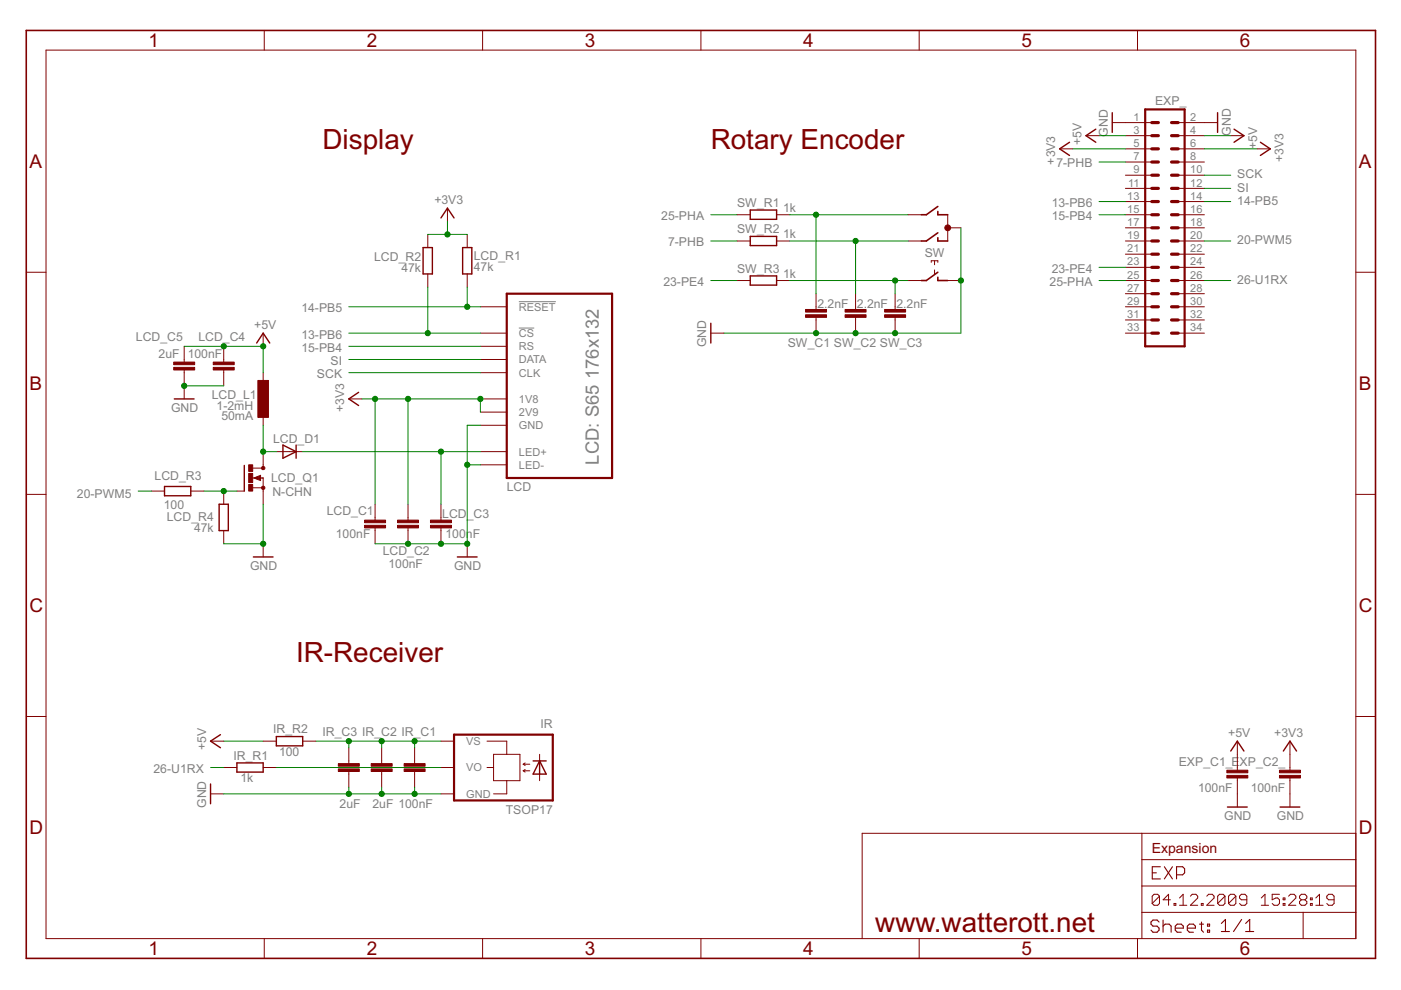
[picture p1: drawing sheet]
<svg xmlns="http://www.w3.org/2000/svg" width="297mm" height="210mm" viewBox="0 0 297 210" stroke-linecap="round" stroke-linejoin="round" font-family="sans-serif">
<g fill="#808080" stroke="#808080" stroke-width=".21">
<path d="M110 64h7.9z"/>
<path d="M110 69.6h3.3z"/>
</g>
<g fill="#800000" stroke="#800000" stroke-width=".21">
<path d="M287.5 193.4v5.6z"/>
<path d="M287.5 187.9v5.5z"/>
<path d="M287.5 182.3v5.6z"/>
<path d="M287.5 176.7v5.6z"/>
<path d="M182.8 176.7v22.3z"/>
<path d="M182.8 176.7h59.3z"/>
<path d="M242.1 176.7h45.4z"/>
<path d="M276.3 193.4v5.6z"/>
<path d="M276.3 193.4h11.2z"/>
<path d="M242.1 193.4h34.2z"/>
<path d="M242.1 193.4v5.6z"/>
<path d="M242.1 187.9v5.5z"/>
<path d="M242.1 187.9h45.4z"/>
<path d="M242.1 182.3v5.6z"/>
<path d="M242.1 182.3h45.4z"/>
<path d="M242.1 176.7v5.6z"/>
<path d="M244.3 190v1.6z"/>
<path d="M244.3 190l.4-.4z"/>
<path d="M244.7 189.6h.7z"/>
<path d="M245.4 189.6l.4 .4z"/>
<path d="M245.8 190v1.6z"/>
<path d="M245.8 191.6l-.4 .3z"/>
<path d="M244.7 191.9h.7z"/>
<path d="M244.3 191.6l.4 .3z"/>
<path d="M244.3 191.6l1.5-1.6z"/>
<path d="M247.8 189.6v2.3z"/>
<path d="M247.8 189.6l-1.2 1.2z"/>
<path d="M246.6 190.8h1.6z"/>
<path d="M248.9 191.6v.3z"/>
<path d="M248.9 191.6h.4z"/>
<path d="M249.3 191.6v.3z"/>
<path d="M248.9 191.9h.4z"/>
<path d="M250.8 189.6l-.7 .8z"/>
<path d="M250.8 189.6v2.3z"/>
<path d="M250.1 191.9h1.5z"/>
<path d="M252.4 191.9h1.5z"/>
<path d="M252.4 191.9l1.5-1.5z"/>
<path d="M253.9 190v.4z"/>
<path d="M253.6 189.6l.3 .4z"/>
<path d="M252.8 189.6h.8z"/>
<path d="M252.8 189.6l-.4 .4z"/>
<path d="M254.7 191.6v.3z"/>
<path d="M254.7 191.6h.4z"/>
<path d="M255.1 191.6v.3z"/>
<path d="M254.7 191.9h.4z"/>
<path d="M255.9 191.9h1.5z"/>
<path d="M255.9 191.9l1.5-1.5z"/>
<path d="M257.4 190v.4z"/>
<path d="M257 189.6l.4 .4z"/>
<path d="M256.2 189.6h.8z"/>
<path d="M256.2 189.6l-.3 .4z"/>
<path d="M258.2 190v1.6z"/>
<path d="M258.6 189.6l-.4 .4z"/>
<path d="M258.6 189.6h.7z"/>
<path d="M259.3 189.6l.4 .4z"/>
<path d="M259.7 190v1.6z"/>
<path d="M259.7 191.6l-.4 .3z"/>
<path d="M258.6 191.9h.7z"/>
<path d="M258.2 191.6l.4 .3z"/>
<path d="M258.2 191.6l1.5-1.6z"/>
<path d="M260.5 190v1.6z"/>
<path d="M260.9 189.6l-.4 .4z"/>
<path d="M260.9 189.6h.7z"/>
<path d="M261.6 189.6l.4 .4z"/>
<path d="M262 190v1.6z"/>
<path d="M262 191.6l-.4 .3z"/>
<path d="M260.9 191.9h.7z"/>
<path d="M260.5 191.6l.4 .3z"/>
<path d="M260.5 191.6l1.5-1.6z"/>
<path d="M262.8 191.6l.4 .3z"/>
<path d="M263.2 191.9h.7z"/>
<path d="M263.9 191.9l.5-.3z"/>
<path d="M264.4 190v1.6z"/>
<path d="M263.9 189.6l.5 .4z"/>
<path d="M263.2 189.6h.7z"/>
<path d="M263.2 189.6l-.4 .4z"/>
<path d="M262.8 190v.4z"/>
<path d="M262.8 190.4l.4 .4z"/>
<path d="M263.2 190.8h1.2z"/>
<path d="M267.4 190.4l.8-.8z"/>
<path d="M268.2 189.6v2.3z"/>
<path d="M267.4 191.9h1.6z"/>
<path d="M269.7 189.6h1.6z"/>
<path d="M269.7 189.6v1.2z"/>
<path d="M269.7 190.8l.8-.4z"/>
<path d="M270.5 190.4h.4z"/>
<path d="M270.9 190.4l.4 .4z"/>
<path d="M271.3 190.8v.8z"/>
<path d="M271.3 191.6l-.4 .3z"/>
<path d="M270.1 191.9h.8z"/>
<path d="M269.7 191.6l.4 .3z"/>
<path d="M272.1 190.4h.3z"/>
<path d="M272.4 190.4v.4z"/>
<path d="M272.1 190.8h.3z"/>
<path d="M272.1 190.4v.4z"/>
<path d="M272.1 191.6h.3z"/>
<path d="M272.4 191.6v.3z"/>
<path d="M272.1 191.9h.3z"/>
<path d="M272.1 191.6v.3z"/>
<path d="M273.2 191.9h1.5z"/>
<path d="M273.2 191.9l1.5-1.5z"/>
<path d="M274.7 190v.4z"/>
<path d="M274.4 189.6l.3 .4z"/>
<path d="M273.6 189.6h.8z"/>
<path d="M273.2 190l.4-.4z"/>
<path d="M275.9 189.6l-.4 .4z"/>
<path d="M275.9 189.6h.8z"/>
<path d="M276.7 189.6l.4 .4z"/>
<path d="M277.1 190v.4z"/>
<path d="M276.7 190.8l.4-.4z"/>
<path d="M276.7 190.8l.4 .4z"/>
<path d="M277.1 191.2v.4z"/>
<path d="M276.7 191.9l.4-.3z"/>
<path d="M275.9 191.9h.8z"/>
<path d="M275.5 191.6l.4 .3z"/>
<path d="M275.5 191.2v.4z"/>
<path d="M275.5 191.2l.4-.4z"/>
<path d="M275.5 190.4l.4 .4z"/>
<path d="M275.5 190v.4z"/>
<path d="M275.9 190.8h.8z"/>
<path d="M277.8 190.4h.4z"/>
<path d="M278.2 190.4v.4z"/>
<path d="M277.8 190.8h.4z"/>
<path d="M277.8 190.4v.4z"/>
<path d="M277.8 191.6h.4z"/>
<path d="M278.2 191.6v.3z"/>
<path d="M277.8 191.9h.4z"/>
<path d="M277.8 191.6v.3z"/>
<path d="M279 190.4l.8-.8z"/>
<path d="M279.8 189.6v2.3z"/>
<path d="M279 191.9h1.5z"/>
<path d="M281.3 191.6l.4 .3z"/>
<path d="M281.7 191.9h.7z"/>
<path d="M282.4 191.9l.5-.3z"/>
<path d="M282.9 190v1.6z"/>
<path d="M282.4 189.6l.5 .4z"/>
<path d="M281.7 189.6h.7z"/>
<path d="M281.7 189.6l-.4 .4z"/>
<path d="M281.3 190v.4z"/>
<path d="M281.3 190.4l.4 .4z"/>
<path d="M281.7 190.8h1.2z"/>
<path d="M9.8 10.6v188.4z"/>
<path d="M5.6 57.7h4.2z"/>
<path d="M5.6 104.8h4.2z"/>
<path d="M5.6 151.9h4.2z"/>
<path d="M9.8 199h277.7z"/>
<path d="M56 199v4.2z"/>
<path d="M102.3 199v4.2z"/>
<path d="M148.6 199v4.2z"/>
<path d="M194.9 199v4.2z"/>
<path d="M241.2 199v4.2z"/>
<path d="M287.5 10.6v188.4z"/>
<path d="M287.5 57.7h4.1z"/>
<path d="M287.5 104.8h4.1z"/>
<path d="M287.5 151.9h4.1z"/>
<path d="M9.8 10.6h277.7z"/>
<path d="M56 6.5v4.1z"/>
<path d="M102.3 6.5v4.1z"/>
<path d="M148.6 6.5v4.1z"/>
<path d="M194.9 6.5v4.1z"/>
<path d="M241.2 6.5v4.1z"/>
<path d="M58.6 95.8h2.8z"/>
<path d="M61.4 95.8h2.8z"/>
<path d="M47.4 104.1v2.8z"/>
<path d="M47.4 112.5v2.8z"/>
<path d="M55.8 70.6v2.8z"/>
<path d="M39.1 73.4v2.8z"/>
<path d="M39.1 79v2.8z"/>
<path d="M39.1 76.2v.6z"/>
<path d="M39.1 78.4v.6z"/>
<path d="M235.8 26h2.8z"/>
<path d="M39.1 81.8v2.8z"/>
<path d="M55.8 115.3v2.8z"/>
<path d="M255.4 26h2.7z"/>
<path d="M260.9 28.8h2.8z"/>
<path d="M266.5 31.6h2.8z"/>
<path d="M224.7 31.6h2.8z"/>
<path d="M230.3 28.8h2.7z"/>
<path d="M150.7 70.6h2.8z"/>
<path d="M156.3 45.5h2.8z"/>
<path d="M164.7 45.5h2.7z"/>
<path d="M156.3 51.1h2.8z"/>
<path d="M164.7 51.1h2.7z"/>
<path d="M156.3 59.5h2.8z"/>
<path d="M164.7 59.5h2.7z"/>
<path d="M32.1 104.1h2.8z"/>
<path d="M40.4 104.1h2.8z"/>
<path d="M101.9 98.6h5.5z"/>
<path d="M101.9 95.8h5.5z"/>
<path d="M101.9 65h5.5z"/>
<path d="M101.9 70.6h5.5z"/>
<path d="M101.9 73.4h5.5z"/>
<path d="M101.9 76.2h5.5z"/>
<path d="M101.9 79h5.5z"/>
<path d="M101.9 84.6h5.5z"/>
<path d="M101.9 87.4h5.5z"/>
<path d="M101.9 90.2h5.5z"/>
<path d="M74 84.6h2.7z"/>
<path d="M93.5 106.9v2.8z"/>
<path d="M93.5 112.5v2.8z"/>
<path d="M93.5 109.7v.6z"/>
<path d="M93.5 112v.5z"/>
<path d="M79.5 106.9v2.8z"/>
<path d="M79.5 112.5v2.8z"/>
<path d="M79.5 109.7v.6z"/>
<path d="M79.5 112v.5z"/>
<path d="M99.1 115.3v2.8z"/>
<path d="M99.1 58.1v2.8z"/>
<path d="M99.1 49.7v2.8z"/>
<path d="M90.7 58.1v2.8z"/>
<path d="M90.7 49.7v2.8z"/>
<path d="M94.9 44.1v2.8z"/>
<path d="M273.5 159.9v2.8z"/>
<path d="M273.5 165.5v2.8z"/>
<path d="M273.5 162.7v.6z"/>
<path d="M273.5 165v.5z"/>
<path d="M262.3 159.9v2.8z"/>
<path d="M262.3 165.5v2.8z"/>
<path d="M262.3 162.7v.6z"/>
<path d="M262.3 165v.5z"/>
<path d="M273.5 157.1v2.8z"/>
<path d="M262.3 157.1v2.8z"/>
<path d="M262.3 168.3v2.8z"/>
<path d="M273.5 168.3v2.8z"/>
<path d="M173 67.8v2.8z"/>
<path d="M173 62.3v2.7z"/>
<path d="M173 67.3v.5z"/>
<path d="M173 65v.6z"/>
<path d="M181.4 67.8v2.8z"/>
<path d="M181.4 62.3v2.7z"/>
<path d="M181.4 67.3v.5z"/>
<path d="M181.4 65v.6z"/>
<path d="M189.8 67.8v2.8z"/>
<path d="M189.8 62.3v2.7z"/>
<path d="M189.8 67.3v.5z"/>
<path d="M189.8 65v.6z"/>
<path d="M86.5 106.9v2.8z"/>
<path d="M86.5 112.5v2.8z"/>
<path d="M86.5 109.7v.6z"/>
<path d="M86.5 112v.5z"/>
<path d="M47.4 73.4v2.8z"/>
<path d="M47.4 79v2.8z"/>
<path d="M47.4 76.2v.6z"/>
<path d="M47.4 78.4v.6z"/>
<path d="M55.8 79v2.8z"/>
<path d="M55.8 87.4v2.8z"/>
<path d="M80.9 158.5v2.8z"/>
<path d="M80.9 164.1v2.8z"/>
<path d="M80.9 161.3v.6z"/>
<path d="M80.9 163.6v.5z"/>
<path d="M44.6 157.1h2.8z"/>
<path d="M44.6 168.3h2.8z"/>
<path d="M47.4 162.7h2.8z"/>
<path d="M55.8 162.7h2.8z"/>
<path d="M55.8 157.1h2.8z"/>
<path d="M64.2 157.1h2.8z"/>
<path d="M87.9 158.5v2.8z"/>
<path d="M87.9 164.1v2.8z"/>
<path d="M87.9 161.3v.6z"/>
<path d="M87.9 163.6v.5z"/>
<path d="M93.5 162.7h2.8z"/>
<path d="M93.5 157.1h2.8z"/>
<path d="M110.9 162h1.4z"/>
<path d="M110.9 162l.4-.2z"/>
<path d="M110.9 162l.4 .3z"/>
<path d="M110.9 163.4h1.4z"/>
<path d="M110.9 163.4l.4-.2z"/>
<path d="M110.9 163.4l.4 .3z"/>
<path d="M114.4 164.1v1.4z"/>
<path d="M114.4 159.9v1.4z"/>
<path d="M93.5 168.3h2.8z"/>
<path d="M103.3 157.1h4.1z"/>
<path d="M107.4 157.1v2.8z"/>
<path d="M107.4 159.9h2.8z"/>
<path d="M110.2 159.9v5.6z"/>
<path d="M103.3 162.7h1.3z"/>
<path d="M107.4 165.5v2.8z"/>
<path d="M104.6 168.3h2.8z"/>
<path d="M104.6 159.9h2.8z"/>
<path d="M104.6 159.9v2.8z"/>
<path d="M104.6 162.7v2.8z"/>
<path d="M107.4 165.5h2.8z"/>
<path d="M104.6 165.5h2.8z"/>
<path d="M74 158.5v2.8z"/>
<path d="M74 164.1v2.8z"/>
<path d="M74 161.3v.6z"/>
<path d="M74 163.6v.5z"/>
<path d="M200.9 48.3h2.8z"/>
<path d="M192.6 51.1h2.7z"/>
<path d="M192.6 45.5h2.7z"/>
<path d="M200.9 45.5v5.6z"/>
<path d="M198.1 57.2v.9z"/>
<path d="M198.1 55.3v.8z"/>
<path d="M197.4 55.3h1.4z"/>
<path d="M200.9 59.5h2.8z"/>
<path d="M192.6 59.5h2.7z"/>
<path d="M197.4 55.3v.3z"/>
<path d="M198.8 55.3v.3z"/>
<path d="M55.8 95.8v2.8z"/>
<path d="M55.8 104.1v2.8z"/>
<path d="M50.2 104.1h1.6z"/>
<path d="M53.6 99.3h2.2z"/>
<path d="M55.8 101.3v2.1z"/>
<path d="M53.6 103.4h2.2z"/>
<path d="M55.8 98.6v.7z"/>
<path d="M55.8 103.4v.7z"/>
<path d="M55.5 101.3h.3z"/>
<path d="M53.3 101.3h1z"/>
<path d="M53.8 101.3l1.4 .6z"/>
<path d="M55.2 100.8v1.1z"/>
<path d="M53.8 101.3l1.4-.5z"/>
<path d="M55.1 101.3h.7z"/>
<path d="M238.6 26h5.6z"/>
<path d="M238.6 28.8h5.6z"/>
<path d="M238.6 31.6h5.6z"/>
<path d="M249.8 26h5.6z"/>
<path d="M249.8 28.8h5.6z"/>
<path d="M249.8 31.6h5.6z"/>
<path d="M238.6 34.4h5.6z"/>
<path d="M238.6 37.1h5.6z"/>
<path d="M249.8 34.4h5.6z"/>
<path d="M249.8 37.1h5.6z"/>
<path d="M238.6 39.9h5.6z"/>
<path d="M238.6 42.7h5.6z"/>
<path d="M238.6 45.5h5.6z"/>
<path d="M249.8 39.9h5.6z"/>
<path d="M249.8 42.7h5.6z"/>
<path d="M249.8 45.5h5.6z"/>
<path d="M238.6 48.3h5.6z"/>
<path d="M238.6 51.1h5.6z"/>
<path d="M249.8 48.3h5.6z"/>
<path d="M249.8 51.1h5.6z"/>
<path d="M238.6 53.9h5.6z"/>
<path d="M238.6 56.7h5.6z"/>
<path d="M238.6 59.5h5.6z"/>
<path d="M249.8 53.9h5.6z"/>
<path d="M249.8 56.7h5.6z"/>
<path d="M249.8 59.5h5.6z"/>
<path d="M238.6 62.3h5.6z"/>
<path d="M238.6 65h5.6z"/>
<path d="M249.8 62.3h5.6z"/>
<path d="M249.8 65h5.6z"/>
<path d="M238.6 67.8h5.6z"/>
<path d="M238.6 70.6h5.6z"/>
<path d="M249.8 67.8h5.6z"/>
<path d="M249.8 70.6h5.6z"/>
<circle cx="200.9" cy="48.3" r=".61"/>
<circle cx="55.8" cy="103.4" r=".36"/>
<circle cx="55.8" cy="99.2" r=".36"/>
</g>
<g fill="#800000" stroke="#800000" stroke-width=".23">
<path d="M244.3 183.8h1.7z"/>
<path d="M244.3 183.8v2.6z"/>
<path d="M244.3 186.4h1.7z"/>
<path d="M244.3 185.1h.9z"/>
<path d="M246.9 183.8l1.7 2.6z"/>
<path d="M248.6 183.8l-1.7 2.6z"/>
<path d="M249.4 183.8v2.6z"/>
<path d="M249.4 183.8h1.3z"/>
<path d="M250.7 183.8l.5 .4z"/>
<path d="M251.2 184.2v.9z"/>
<path d="M251.2 185.1l-.5 .4z"/>
<path d="M249.4 185.5h1.3z"/>
<path d="M259 195.8l.8-.9z"/>
<path d="M259.8 194.9v2.6z"/>
<path d="M259 197.5h1.7z"/>
<path d="M263.2 194.9l-1.7 2.6z"/>
<path d="M264.1 195.8l.9-.9z"/>
<path d="M265 194.9v2.6z"/>
<path d="M264.1 197.5h1.7z"/>
<path d="M245.3 195.1l.4 .4z"/>
<path d="M244.5 195.1h.8z"/>
<path d="M244.5 195.1l-.5 .4z"/>
<path d="M244 195.5v.4z"/>
<path d="M244 195.9l.5 .5z"/>
<path d="M244.5 196.4h.8z"/>
<path d="M245.3 196.4l.4 .4z"/>
<path d="M245.7 196.8v.4z"/>
<path d="M245.7 197.2l-.4 .5z"/>
<path d="M244.5 197.7h.8z"/>
<path d="M244 197.2l.5 .5z"/>
<path d="M246.6 195.1v2.6z"/>
<path d="M246.6 196.4l.4-.5z"/>
<path d="M247 195.9h.9z"/>
<path d="M247.9 195.9l.4 .5z"/>
<path d="M248.3 196.4v1.3z"/>
<path d="M249.6 197.7h.8z"/>
<path d="M249.2 197.2l.4 .5z"/>
<path d="M249.2 196.4v.8z"/>
<path d="M249.2 196.4l.4-.5z"/>
<path d="M249.6 195.9h.8z"/>
<path d="M250.4 195.9l.5 .5z"/>
<path d="M250.9 196.4v.4z"/>
<path d="M249.2 196.8h1.7z"/>
<path d="M252.2 197.7h.8z"/>
<path d="M251.7 197.2l.5 .5z"/>
<path d="M251.7 196.4v.8z"/>
<path d="M251.7 196.4l.5-.5z"/>
<path d="M252.2 195.9h.8z"/>
<path d="M253 195.9l.4 .5z"/>
<path d="M253.4 196.4v.4z"/>
<path d="M251.7 196.8h1.7z"/>
<path d="M254.7 195.5v1.7z"/>
<path d="M254.7 197.2l.5 .5z"/>
<path d="M254.3 195.9h.9z"/>
<path d="M256 195.9h.5z"/>
<path d="M256.5 195.9v.5z"/>
<path d="M256 196.4h.5z"/>
<path d="M256 195.9v.5z"/>
<path d="M256 197.2h.5z"/>
<path d="M256.5 197.2v.5z"/>
<path d="M256 197.7h.5z"/>
<path d="M256 197.2v.5z"/>
</g>
<g fill="#800000" stroke="#800000" stroke-width=".34">
<path d="M5.6 6.5v196.7z"/>
<path d="M5.6 203.2h286z"/>
<path d="M291.6 6.5v196.7z"/>
<path d="M5.6 6.5h286z"/>
<path d="M195.3 51.1h1.1z"/>
<path d="M196.4 51.1l2.4-1.7z"/>
<path d="M198.8 50.4v.7z"/>
<path d="M198.8 51.1h2.1z"/>
<path d="M195.3 45.5h1.1z"/>
<path d="M196.4 45.5l2.4-1.7z"/>
<path d="M198.8 44.8v.7z"/>
<path d="M198.8 45.5h2.1z"/>
<path d="M195.3 59.5h1.1z"/>
<path d="M196.4 59.5l2.4-1.8z"/>
<path d="M198.8 58.8v.7z"/>
<path d="M198.8 59.5h2.1z"/>
<path d="M54.1 101.3l1-.3z"/>
<path d="M54.1 101.3l1 .3z"/>
<path d="M55.1 101.3v.3z"/>
<path d="M54.8 101.3h.3z"/>
</g>
<g fill="#800000" stroke="#800000" stroke-width=".3">
<path d="M60 97.2l2.8-1.4z"/>
<path d="M60 94.4l2.8 1.4z"/>
<path d="M62.8 94.4v1.4z"/>
<path d="M60 94.4v2.8z"/>
<path d="M62.8 95.8v1.4z"/>
<path d="M48.4 106.9v5.6z"/>
<path d="M46.5 106.9v5.6z"/>
<path d="M46.5 106.9h1.9z"/>
<path d="M46.5 112.5h1.9z"/>
<path d="M55.8 70.6l1.4 2.1z"/>
<path d="M55.8 70.6l-1.4 2.1z"/>
<path d="M235.8 23.9v4.2z"/>
<path d="M37 84.6h4.1z"/>
<path d="M53.7 118.1h4.2z"/>
<path d="M258.1 23.9v4.2z"/>
<path d="M261.6 30.2l2.1-1.4z"/>
<path d="M261.6 27.4l2.1 1.4z"/>
<path d="M267.2 33l2.1-1.4z"/>
<path d="M267.2 30.2l2.1 1.4z"/>
<path d="M224.7 31.6l2.1-1.4z"/>
<path d="M224.7 31.6l2.1 1.4z"/>
<path d="M230.3 28.8l2-1.4z"/>
<path d="M230.3 28.8l2 1.4z"/>
<path d="M150.7 68.5v4.2z"/>
<path d="M159.1 44.5h5.6z"/>
<path d="M159.1 46.5h5.6z"/>
<path d="M159.1 44.5v2z"/>
<path d="M164.7 44.5v2z"/>
<path d="M159.1 50.1h5.6z"/>
<path d="M159.1 52.1h5.6z"/>
<path d="M159.1 50.1v2z"/>
<path d="M164.7 50.1v2z"/>
<path d="M159.1 58.5h5.6z"/>
<path d="M159.1 60.5h5.6z"/>
<path d="M159.1 58.5v2z"/>
<path d="M164.7 58.5v2z"/>
<path d="M34.9 103.1h5.5z"/>
<path d="M34.9 105.1h5.5z"/>
<path d="M34.9 103.1v2z"/>
<path d="M40.4 103.1v2z"/>
<path d="M74 84.6l2 1.4z"/>
<path d="M74 84.6l2-1.4z"/>
<path d="M97 118.1h4.2z"/>
<path d="M98.1 52.5v5.6z"/>
<path d="M100 52.5v5.6z"/>
<path d="M98.1 58.1h1.9z"/>
<path d="M98.1 52.5h1.9z"/>
<path d="M89.7 52.5v5.6z"/>
<path d="M91.7 52.5v5.6z"/>
<path d="M89.7 58.1h2z"/>
<path d="M89.7 52.5h2z"/>
<path d="M94.9 44.1l-1.4 2.1z"/>
<path d="M94.9 44.1l1.4 2.1z"/>
<path d="M273.5 157.1l1.4 2.1z"/>
<path d="M273.5 157.1l-1.4 2.1z"/>
<path d="M262.3 157.1l1.4 2.1z"/>
<path d="M262.3 157.1l-1.4 2.1z"/>
<path d="M260.2 171.1h4.2z"/>
<path d="M271.4 171.1h4.2z"/>
<path d="M44.6 157.1l2.1-1.3z"/>
<path d="M44.6 157.1l2.1 1.4z"/>
<path d="M44.6 166.2v4.2z"/>
<path d="M50.2 161.8h5.6z"/>
<path d="M50.2 163.7h5.6z"/>
<path d="M50.2 161.8v1.9z"/>
<path d="M55.8 161.8v1.9z"/>
<path d="M58.6 156.2h5.6z"/>
<path d="M58.6 158.1h5.6z"/>
<path d="M58.6 156.2v1.9z"/>
<path d="M64.2 156.2v1.9z"/>
<path d="M114.4 161.3l1.4 2.8z"/>
<path d="M114.4 161.3l-1.4 2.8z"/>
<path d="M114.4 161.3h1.4z"/>
<path d="M113 161.3h1.4z"/>
<path d="M114.4 164.1h1.4z"/>
<path d="M114.4 161.3v2.8z"/>
<path d="M113 164.1h1.4z"/>
<path d="M51.8 98.7v5.4z"/>
</g>
<g fill="#800000" stroke="#800000" stroke-width=".21">
<path d="M36.8 77.9h4.5v.5h-4.5z"/>
<path d="M36.8 76.8h4.5v.5h-4.5z"/>
<path d="M91.3 111.4h4.4v.5h-4.4z"/>
<path d="M91.3 110.3h4.4v.5h-4.4z"/>
<path d="M77.3 111.4h4.4v.5h-4.4z"/>
<path d="M77.3 110.3h4.4v.5h-4.4z"/>
<path d="M271.3 164.4h4.4v.6h-4.4z"/>
<path d="M271.3 163.3h4.4v.6h-4.4z"/>
<path d="M260.1 164.4h4.5v.6h-4.5z"/>
<path d="M260.1 163.3h4.5v.6h-4.5z"/>
<path d="M170.8 65.6h4.4v.6h-4.4z"/>
<path d="M170.8 66.7h4.4v.6h-4.4z"/>
<path d="M179.2 65.6h4.4v.6h-4.4z"/>
<path d="M179.2 66.7h4.4v.6h-4.4z"/>
<path d="M187.6 65.6h4.4v.6h-4.4z"/>
<path d="M187.6 66.7h4.4v.6h-4.4z"/>
<path d="M84.3 111.4h4.4v.5h-4.4z"/>
<path d="M84.3 110.3h4.4v.5h-4.4z"/>
<path d="M45.2 77.9h4.5v.5h-4.5z"/>
<path d="M45.2 76.8h4.5v.5h-4.5z"/>
<path d="M54.7 80.7h2.2v7.8h-2.2z"/>
<path d="M78.7 163h4.4v.6h-4.4z"/>
<path d="M78.7 161.9h4.4v.6h-4.4z"/>
<path d="M85.7 163h4.4v.6h-4.4z"/>
<path d="M85.7 161.9h4.4v.6h-4.4z"/>
<path d="M71.7 163h4.5v.6h-4.5z"/>
<path d="M71.7 161.9h4.5v.6h-4.5z"/>
<path d="M52.7 102.7h.9v1.4h-.9z"/>
<path d="M52.7 98.6h.9v1.3h-.9z"/>
<path d="M52.7 100.4h.9v1.9h-.9z"/>
</g>
<g fill="#800000" stroke="#800000" stroke-width=".47">
<path d="M107.4 101.3h22.4z"/>
<path d="M129.8 62.3v39z"/>
<path d="M107.4 62.3h22.4z"/>
<path d="M107.4 62.3v39z"/>
<path d="M117.2 155.8v13.9z"/>
<path d="M96.3 155.8h20.9z"/>
<path d="M96.3 155.8v13.9z"/>
<path d="M96.3 169.7h20.9z"/>
<path d="M242.8 23.2h8.4z"/>
<path d="M251.2 23.2v50.2z"/>
<path d="M242.8 23.2v50.2z"/>
<path d="M242.8 73.4h8.4z"/>
</g>
<g fill="#800000" stroke="#800000" stroke-width=".68">
<path d="M244.2 31.6h1.4z"/>
<path d="M244.2 28.8h1.4z"/>
<path d="M244.2 26h1.4z"/>
<path d="M248.4 31.6h1.4z"/>
<path d="M248.4 28.8h1.4z"/>
<path d="M248.4 26h1.4z"/>
<path d="M244.2 37.1h1.4z"/>
<path d="M244.2 34.4h1.4z"/>
<path d="M248.4 37.1h1.4z"/>
<path d="M248.4 34.4h1.4z"/>
<path d="M244.2 45.5h1.4z"/>
<path d="M244.2 42.7h1.4z"/>
<path d="M244.2 39.9h1.4z"/>
<path d="M248.4 45.5h1.4z"/>
<path d="M248.4 42.7h1.4z"/>
<path d="M248.4 39.9h1.4z"/>
<path d="M244.2 51.1h1.4z"/>
<path d="M244.2 48.3h1.4z"/>
<path d="M248.4 51.1h1.4z"/>
<path d="M248.4 48.3h1.4z"/>
<path d="M244.2 59.5h1.4z"/>
<path d="M244.2 56.7h1.4z"/>
<path d="M244.2 53.9h1.4z"/>
<path d="M248.4 59.5h1.4z"/>
<path d="M248.4 56.7h1.4z"/>
<path d="M248.4 53.9h1.4z"/>
<path d="M244.2 65h1.4z"/>
<path d="M244.2 62.3h1.4z"/>
<path d="M248.4 65h1.4z"/>
<path d="M248.4 62.3h1.4z"/>
<path d="M244.2 70.6h1.4z"/>
<path d="M244.2 67.8h1.4z"/>
<path d="M248.4 70.6h1.4z"/>
<path d="M248.4 67.8h1.4z"/>
</g>
<g fill="#008000" stroke="#008000" stroke-width=".21">
<path d="M255.4 31.6h11.1z"/>
<path d="M227.5 31.6h11.1z"/>
<path d="M101.9 84.6v2.8z"/>
<path d="M76.7 84.6h2.8z"/>
<path d="M79.5 84.6h7z"/>
<path d="M86.5 84.6h15.4z"/>
<path d="M79.5 84.6v22.3z"/>
<path d="M86.5 84.6v22.3z"/>
<path d="M94.9 49.7h4.2z"/>
<path d="M90.7 49.7h4.2z"/>
<path d="M94.9 46.9v2.8z"/>
<path d="M47.4 73.4h8.4z"/>
<path d="M39.1 73.4h8.3z"/>
<path d="M55.8 73.4v5.6z"/>
<path d="M255.4 28.8h5.5z"/>
<path d="M233 28.8h5.6z"/>
<path d="M47.4 157.1h8.4z"/>
<path d="M39.1 81.8h8.3z"/>
<path d="M153.5 70.6h19.5z"/>
<path d="M173 70.6h8.4z"/>
<path d="M181.4 70.6h8.4z"/>
<path d="M189.8 70.6h13.9z"/>
<path d="M203.7 59.5v11.1z"/>
<path d="M203.7 48.3v11.2z"/>
<path d="M99.1 90.2h2.8z"/>
<path d="M99.1 90.2v8.4z"/>
<path d="M99.1 98.6h2.8z"/>
<path d="M99.1 98.6v16.7z"/>
<path d="M93.5 115.3h5.6z"/>
<path d="M86.5 115.3h7z"/>
<path d="M79.5 115.3h7z"/>
<path d="M55.8 106.9v8.4z"/>
<path d="M47.4 115.3h8.4z"/>
<path d="M87.9 168.3h5.6z"/>
<path d="M87.9 166.9v1.4z"/>
<path d="M80.9 168.3h7z"/>
<path d="M80.9 166.9v1.4z"/>
<path d="M74 168.3h6.9z"/>
<path d="M47.4 168.3h26.6z"/>
<path d="M74 166.9v1.4z"/>
<path d="M255.4 37.1h5.5z"/>
<path d="M74 79h27.9z"/>
<path d="M255.4 39.9h5.5z"/>
<path d="M74 76.2h27.9z"/>
<path d="M167.4 45.5h5.6z"/>
<path d="M173 45.5v16.8z"/>
<path d="M173 45.5h19.6z"/>
<path d="M167.4 51.1h14z"/>
<path d="M181.4 51.1v11.2z"/>
<path d="M181.4 51.1h11.2z"/>
<path d="M167.4 59.5h22.4z"/>
<path d="M189.8 59.5h2.8z"/>
<path d="M189.8 59.5v2.8z"/>
<path d="M233 34.4h5.6z"/>
<path d="M150.7 51.1h5.6z"/>
<path d="M233 59.5h5.6z"/>
<path d="M150.7 45.5h5.6z"/>
<path d="M233 42.7h5.6z"/>
<path d="M90.7 70.6h11.2z"/>
<path d="M90.7 60.9v9.7z"/>
<path d="M74 70.6h16.7z"/>
<path d="M255.4 42.7h5.5z"/>
<path d="M99.1 65h2.8z"/>
<path d="M99.1 60.9v4.1z"/>
<path d="M74 65h25.1z"/>
<path d="M233 45.5h5.6z"/>
<path d="M74 73.4h27.9z"/>
<path d="M233 56.7h5.6z"/>
<path d="M150.7 59.5h5.6z"/>
<path d="M255.4 51.1h5.5z"/>
<path d="M29.3 104.1h2.8z"/>
<path d="M93.5 95.8h8.4z"/>
<path d="M93.5 95.8v11.1z"/>
<path d="M64.2 95.8h29.3z"/>
<path d="M58.6 162.7h34.9z"/>
<path d="M44.6 162.7h2.8z"/>
<path d="M255.4 59.5h5.5z"/>
<path d="M67 157.1h7z"/>
<path d="M74 157.1h6.9z"/>
<path d="M80.9 157.1v1.4z"/>
<path d="M87.9 157.1h5.6z"/>
<path d="M87.9 157.1v1.4z"/>
<path d="M80.9 157.1h7z"/>
<path d="M74 157.1v1.4z"/>
<path d="M47.4 104.1h2.8z"/>
<path d="M43.2 104.1h4.2z"/>
<path d="M55.8 95.8h2.8z"/>
<path d="M55.8 90.2v5.6z"/>
<circle cx="101.9" cy="84.6" r=".55"/>
<circle cx="79.5" cy="84.6" r=".55"/>
<circle cx="86.5" cy="84.6" r=".55"/>
<circle cx="94.9" cy="49.7" r=".55"/>
<circle cx="47.4" cy="73.4" r=".55"/>
<circle cx="55.8" cy="73.4" r=".55"/>
<circle cx="39.1" cy="81.8" r=".55"/>
<circle cx="173" cy="70.6" r=".55"/>
<circle cx="181.4" cy="70.6" r=".55"/>
<circle cx="189.8" cy="70.6" r=".55"/>
<circle cx="203.7" cy="59.5" r=".55"/>
<circle cx="99.1" cy="98.6" r=".55"/>
<circle cx="99.1" cy="115.3" r=".55"/>
<circle cx="93.5" cy="115.3" r=".55"/>
<circle cx="86.5" cy="115.3" r=".55"/>
<circle cx="55.8" cy="115.3" r=".55"/>
<circle cx="87.9" cy="168.3" r=".55"/>
<circle cx="80.9" cy="168.3" r=".55"/>
<circle cx="74" cy="168.3" r=".55"/>
<circle cx="173" cy="45.5" r=".55"/>
<circle cx="181.4" cy="51.1" r=".55"/>
<circle cx="189.8" cy="59.5" r=".55"/>
<circle cx="90.7" cy="70.6" r=".55"/>
<circle cx="99.1" cy="65" r=".55"/>
<circle cx="93.5" cy="95.8" r=".55"/>
<circle cx="80.9" cy="157.1" r=".55"/>
<circle cx="87.9" cy="157.1" r=".55"/>
<circle cx="74" cy="157.1" r=".55"/>
<circle cx="47.4" cy="104.1" r=".55"/>
<circle cx="55.8" cy="95.8" r=".55"/>
</g>
<g font-size="6.6" fill="#800000">
<text x="68.4" y="31.6">Display</text>
<text x="150.7" y="31.6">Rotary Encoder</text>
<text x="62.8" y="140.4">IR-Receiver</text>
<text x="185.6" y="197.6">www.watterott.net</text>
</g>
<g font-size="4.5" fill="#800000">
<text x="31.5" y="10">1</text>
<text x="77.7" y="10">2</text>
<text x="124" y="10">3</text>
<text x="170.3" y="10">4</text>
<text x="216.6" y="10">5</text>
<text x="262.9" y="10">6</text>
<text x="6.2" y="35.6">A</text>
<text x="288.1" y="35.6">A</text>
<text x="6.2" y="82.7">B</text>
<text x="288.1" y="82.7">B</text>
<text x="6.2" y="129.8">C</text>
<text x="288.1" y="129.8">C</text>
<text x="6.2" y="176.9">D</text>
<text x="288.1" y="176.9">D</text>
<text x="31.5" y="202.5">1</text>
<text x="77.7" y="202.5">2</text>
<text x="124" y="202.5">3</text>
<text x="170.3" y="202.5">4</text>
<text x="216.6" y="202.5">5</text>
<text x="262.9" y="202.5">6</text>
</g>
<g font-size="4.4" fill="#808080">
<text x="127" y="80.4" transform="rotate(-90 127 80.4)">176x132</text>
<text x="127" y="98.5" transform="rotate(-90 127 98.5)">LCD: S65</text>
</g>
<text font-size="3.3" fill="#800000" x="244.2" y="180.9">Expansion</text>
<g font-size="2.9" fill="#808080">
<text x="244.9" y="22.4">EXP_</text>
<text x="234.9" y="29" transform="rotate(-90 234.9 29)">GND</text>
<text x="260.9" y="28.8" transform="rotate(-90 260.9 28.8)">GND</text>
<text x="223.7" y="34.9" transform="rotate(-90 223.7 34.9)">+3V3</text>
<text x="224" y="35.5">7-PHB</text>
<text x="229.3" y="30.7" transform="rotate(-90 229.3 30.7)">+5V</text>
<text x="266.5" y="31.6" transform="rotate(-90 266.5 31.6)">+5V</text>
<text x="272.1" y="34.4" transform="rotate(-90 272.1 34.4)">+3V3</text>
<text x="262.3" y="37.8">SCK</text>
<text x="262.3" y="40.6">SI</text>
<text x="92.1" y="43.2">+3V3</text>
<text x="140.2" y="46.7">25-PHA</text>
<text x="156.3" y="43.9">SW_R1</text>
<text x="166" y="45">1k</text>
<text x="223" y="43.9">13-PB6</text>
<text x="223" y="46.7">15-PB4</text>
<text x="262.3" y="43.4">14-PB5</text>
<text x="141.6" y="52.2">7-PHB</text>
<text x="156.3" y="49.5">SW_R2</text>
<text x="166" y="50.5">1k</text>
<text x="262.3" y="51.8">20-PWM5</text>
<text x="79.3" y="55.3">LCD_R2</text>
<text x="85.1" y="57.7">47k</text>
<text x="100.5" y="57.5">47k</text>
<text x="100.5" y="55">LCD_R1</text>
<text x="156.3" y="57.8">SW_R3</text>
<text x="166" y="58.9">1k</text>
<text x="196.1" y="54.6">SW</text>
<text x="223" y="57.8">23-PE4</text>
<text x="140.6" y="60.6">23-PE4</text>
<text x="173.3" y="65.2">2.2nF 2.2nF 2.2nF</text>
<text x="222.5" y="60.6">25-PHA</text>
<text x="262.3" y="60.2">26-U1RX</text>
<text x="53.9" y="69.7">+5V</text>
<text x="63.9" y="71.8">13-PB6</text>
<text x="63.9" y="66.2">14-PB5</text>
<text x="28.8" y="72.3">LCD_C5</text>
<text x="33.6" y="75.8">2uF</text>
<text x="39.8" y="75.8">100nF</text>
<text x="42.1" y="72.3">LCD_C4</text>
<text x="63.9" y="74.6">15-PB4</text>
<text x="70.1" y="77.4">SI</text>
<text x="149.7" y="73.6" transform="rotate(-90 149.7 73.6)">GND</text>
<text x="167" y="73.6">SW_C1 SW_C2 SW_C3</text>
<text x="67.2" y="80.2">SCK</text>
<text x="36.3" y="87.4">GND</text>
<text x="44.9" y="84.6">LCD_L1</text>
<text x="45.9" y="87">1-2mH</text>
<text x="46.9" y="88.9">50mA</text>
<text x="73" y="87.4" transform="rotate(-90 73 87.4)">+3V3</text>
<text x="57.9" y="93.8">LCD_D1</text>
<text x="32.8" y="101.8">LCD_R3</text>
<text x="16.3" y="105.5">20-PWM5</text>
<text x="34.7" y="107.9">100</text>
<text x="57.5" y="102.2">LCD_Q1</text>
<text x="57.8" y="105.2">N-CHN</text>
<text x="107.4" y="104.1">LCD</text>
<text x="35.4" y="110.4">LCD_R4</text>
<text x="41.1" y="112.8">47k</text>
<text x="69.3" y="109.3">LCD_C1</text>
<text x="93.8" y="109.9">LCD_C3</text>
<text x="71.2" y="114.2">100nF</text>
<text x="81.1" y="117.7">LCD_C2</text>
<text x="94.5" y="114.1">100nF</text>
<text x="53" y="120.9">GND</text>
<text x="82.4" y="120.5">100nF</text>
<text x="96.3" y="120.9">GND</text>
<text x="57.9" y="155.5">IR_R2</text>
<text x="114.6" y="154.4">IR</text>
<text x="43.7" y="159.1" transform="rotate(-90 43.7 159.1)">+5V</text>
<text x="49.5" y="161.1">IR_R1</text>
<text x="59.2" y="160.2">100</text>
<text x="68.4" y="156">IR_C3 IR_C2 IR_C1</text>
<text x="260.4" y="156.2">+5V</text>
<text x="270.2" y="156.2">+3V3</text>
<text x="32.5" y="163.9">26-U1RX</text>
<text x="51" y="165.8">1k</text>
<text x="249.9" y="162.3">EXP_C1_E</text>
<text x="254" y="167.9">100nF</text>
<text x="262.8" y="162.3">XP_C2_</text>
<text x="265.2" y="167.9">100nF</text>
<text x="43.7" y="171.3" transform="rotate(-90 43.7 171.3)">GND</text>
<text x="72" y="171.4">2uF</text>
<text x="79" y="171.4">2uF 100nF</text>
<text x="107.2" y="172.5">TSOP17</text>
<text x="259.5" y="173.9">GND</text>
<text x="270.7" y="173.9">GND</text>
</g>
<g font-size="2.6" fill="#808080">
<text x="240.3" y="25.6">1</text>
<text x="240.3" y="28.4">3</text>
<text x="252.3" y="25.6">2</text>
<text x="252.3" y="28.4">4</text>
<text x="240.3" y="31.2">5</text>
<text x="240.3" y="34">7</text>
<text x="252.3" y="31.2">6</text>
<text x="252.3" y="34">8</text>
<text x="239.2" y="39.5">11</text>
<text x="240.3" y="36.8">9</text>
<text x="252.3" y="36.8">10</text>
<text x="252.3" y="39.5">12</text>
<text x="239" y="42.3">13</text>
<text x="239" y="45.1">15</text>
<text x="239" y="47.9">17</text>
<text x="252.3" y="42.3">14</text>
<text x="252.3" y="45.1">16</text>
<text x="252.3" y="47.9">18</text>
<text x="239" y="50.7">19</text>
<text x="239" y="53.5">21</text>
<text x="252.3" y="50.7">20</text>
<text x="252.3" y="53.5">22</text>
<text x="239" y="56.3">23</text>
<text x="239" y="59.1">25</text>
<text x="252.3" y="56.3">24</text>
<text x="252.3" y="59.1">26</text>
<text x="110" y="65.9">RESET</text>
<text x="239" y="61.9">27</text>
<text x="239" y="64.7">29</text>
<text x="252.3" y="61.9">28</text>
<text x="252.3" y="64.7">30</text>
<text x="110" y="71.5">CS</text>
<text x="239" y="67.5">31</text>
<text x="239" y="70.2">33</text>
<text x="252.3" y="67.5">32</text>
<text x="252.3" y="70.2">34</text>
<text x="110" y="74.3">RS</text>
<text x="110" y="77.1">DATA</text>
<text x="110" y="79.8">CLK</text>
<text x="110" y="85.4">1V8</text>
<text x="110" y="88.2">2V9</text>
<text x="110" y="91">GND</text>
<text x="110" y="99.4">LED-</text>
<text x="110" y="96.6">LED+</text>
<text x="98.8" y="158">VS</text>
<text x="98.8" y="163.6">VO</text>
<text x="98.8" y="169.1">GND</text>
</g>
</svg>
